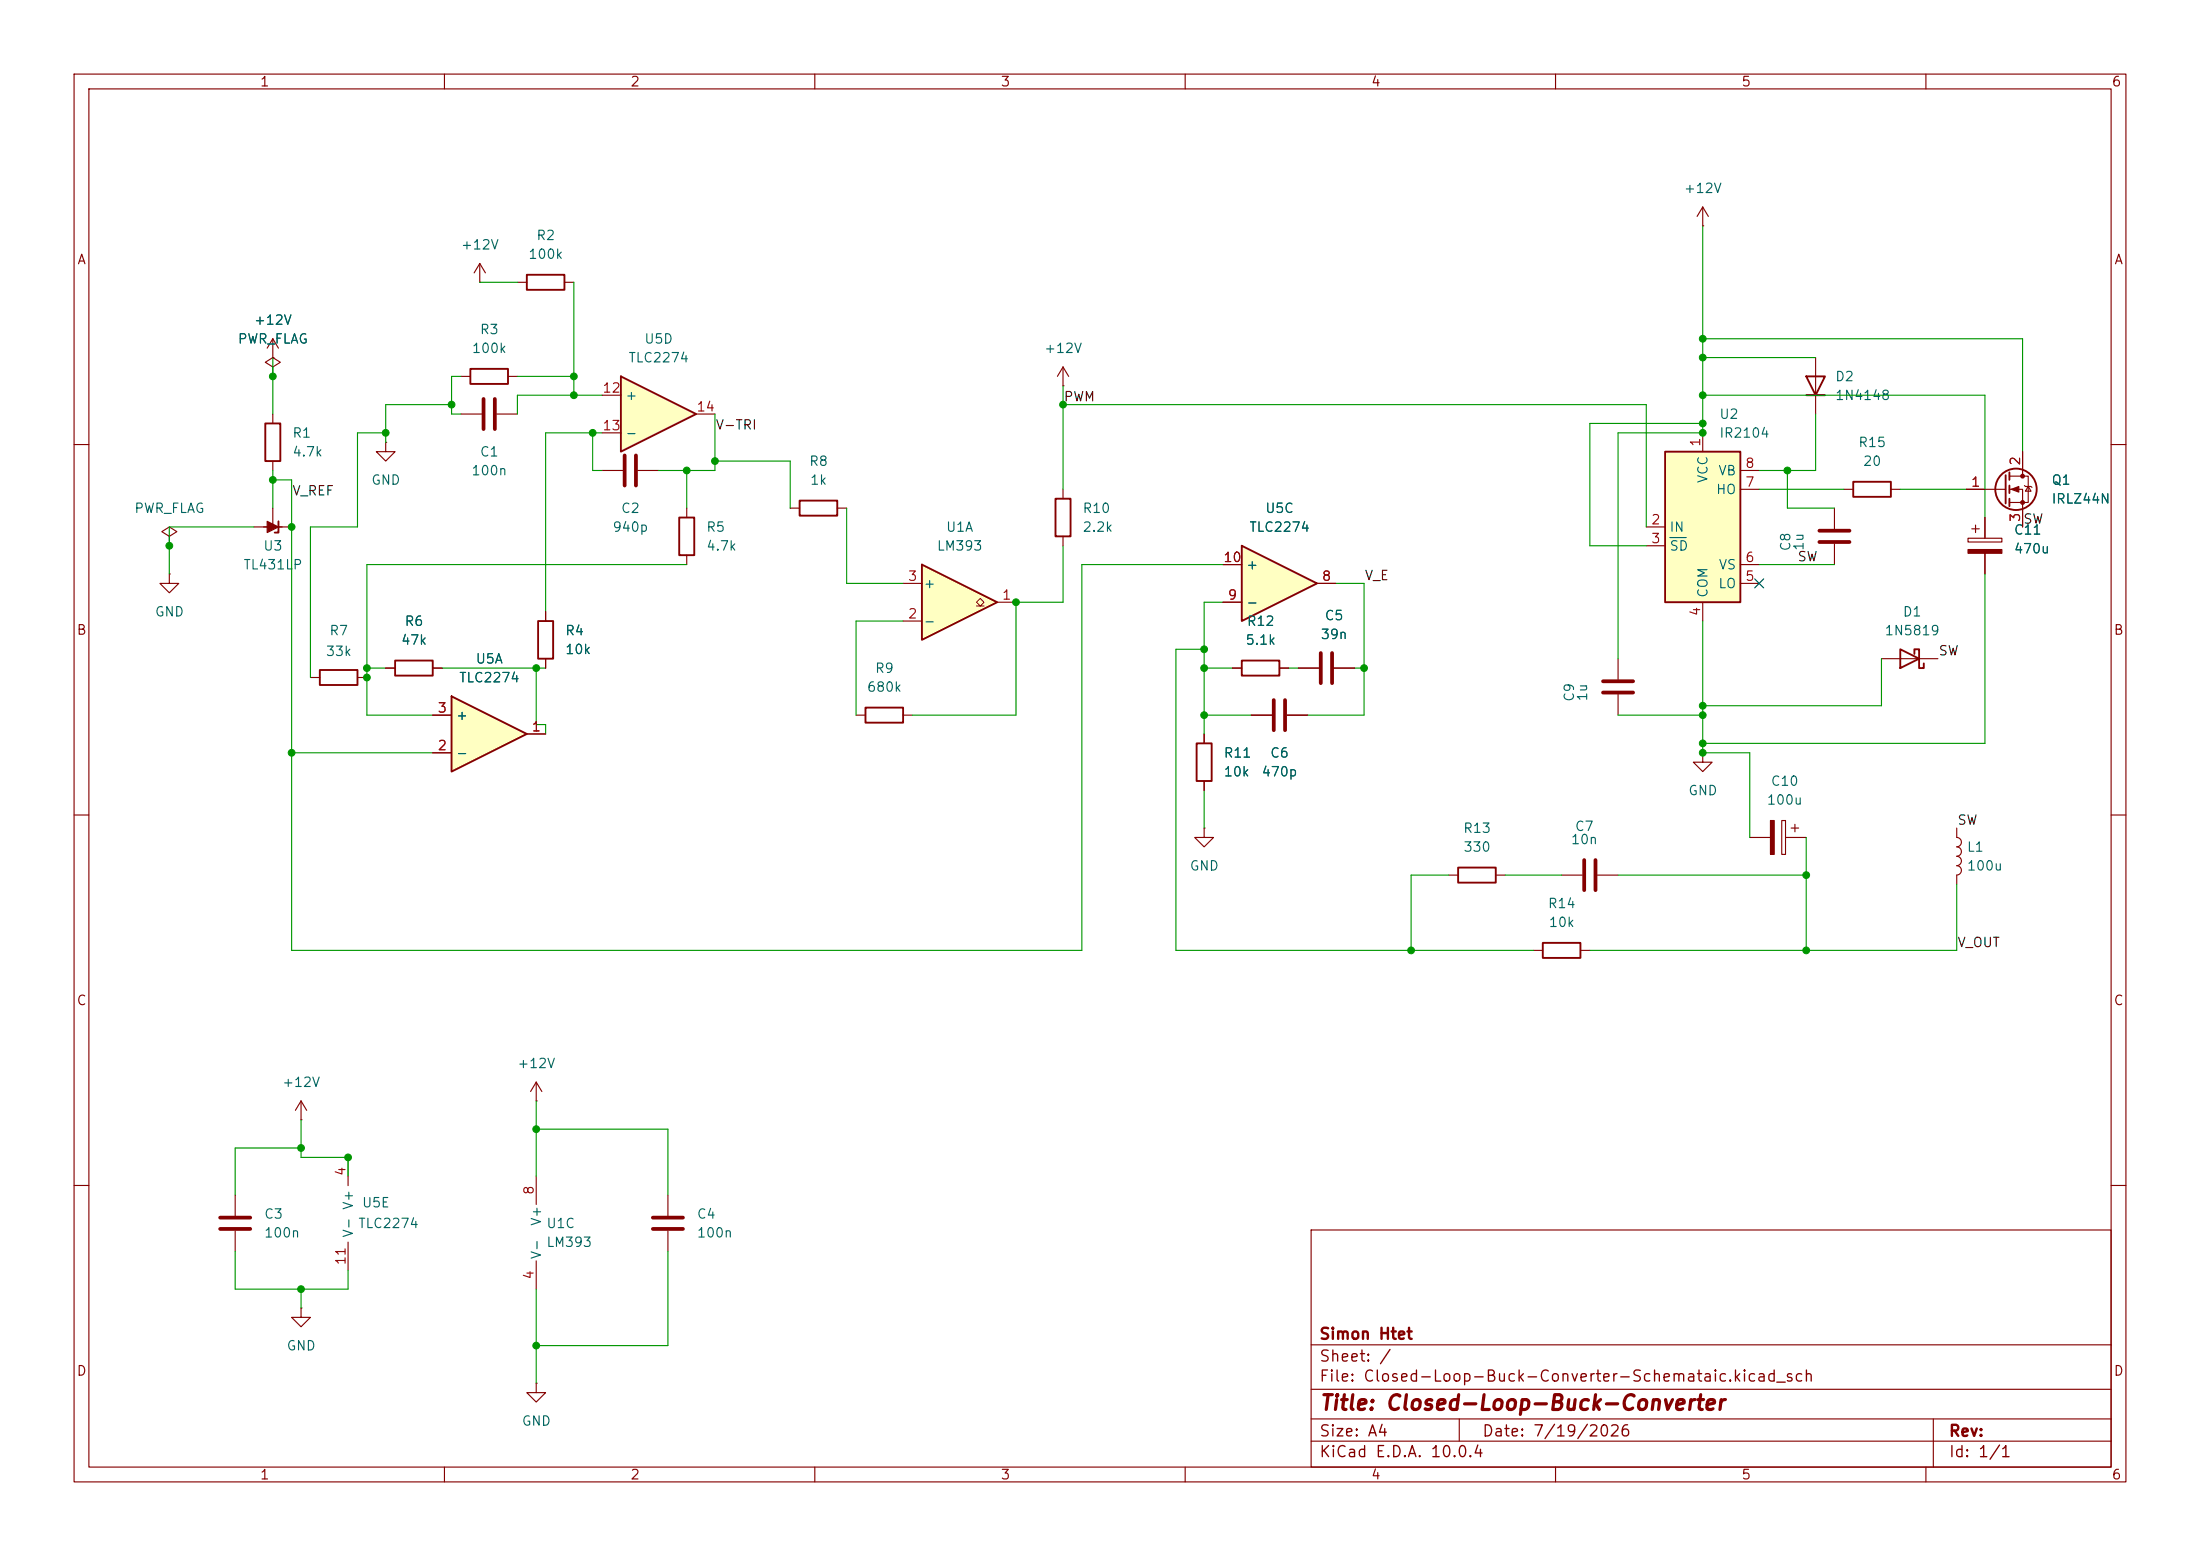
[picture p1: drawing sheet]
<svg xmlns="http://www.w3.org/2000/svg" width="297mm" height="210mm" viewBox="0 0 297 210" stroke-linecap="round" stroke-linejoin="round" font-family="sans-serif">
<g fill="none" stroke="#840000" stroke-width=".15">
<path d="M10 10h277v190h-277zM12 12h273v186h-273zM60 10v2M110 10v2M160 10v2M210 10v2M260 10v2M10 60h2M81.3 63.5h2.8M86.1 63.5h2.8M92.7 68.6v1.3M92.7 74.9v1.3"/>
<path d="M106.7 68.6h1.2M113 68.6h1.3M285 60h2M115.6 96.5h1.2M121.9 96.5h1.3M10 110h2M195.6 118.1h1.2M201.9 118.1h1.3M285 110h2M207 128.3h1.3M213.4 128.3h1.2M10 160h2"/>
<path d="M90.2 161.3v2.8M90.2 166.1v2.8M177 166h108v32h-108zM285 160h2M60 198v2M110 198v2M160 198v2M177 194.5h108M177 191.5h108M177 187.5h108M177 181.5h108M197 191.5v3"/>
<path d="M210 198v2M260 198v2M261 191.5v6.5"/>
</g>
<path d="M84.3 61.5v4M85.9 61.5v4M88.1 164.3h4.1M88.1 165.9h4.1" fill="none" stroke="#840000" stroke-width=".51"/>
<path d="M91.7 69.9h2v5h-2zM107.9 67.6h5.1v2h-5.1zM116.8 95.5h5.1v2h-5.1zM196.8 117.1h5.1v2h-5.1zM208.3 127.3h5.1v2h-5.1z" fill="none" stroke="#840000" stroke-width=".25"/>
<path d="M83.8 50.8l10.2 5.1-10.2 5.1z" fill="#ffffc2"/>
<path d="M83.8 50.8l10.2 5.1-10.2 5.1zM43.2 90.4h5.1v2.1h-5.1zM53.3 89.2h5.1v2h-5.1zM72.6 83.8h2.1v5.1h-2.1zM167.6 89.2h5.1v2h-5.1zM256.5 87.6l2.6 1.3-2.6 1.3zM258.4 88.3v-.7h.7v2.6h.6v-.7" fill="none" stroke="#840000" stroke-width=".25"/>
<g fill="none" stroke="#840000" stroke-width=".15">
<path d="M81.3 53.3h2.5M81.3 58.4h2.5M94 55.9h2.5M22.9 77.5v1.2h1.2l-1.2 1.3-1.3-1.3h1.3M22.9 77.5h.1M41.9 91.4h1.3M48.3 91.4h1.2M52.1 90.2h1.2M58.4 90.2h1.3M73.7 82.6v1.2M73.7 88.9v1.3M166.4 90.2h1.2"/>
<path d="M172.7 90.2h1.3M254 88.9h7.6M40.6 151.1h.1M40.6 148.6l-.7 1.3M40.6 148.6l.8 1.3M40.6 148.6v2.5M31.7 161.3v2.8M31.7 166.1v2.8M40.6 176.5v1.3h1.3l-1.3 1.3-1.2-1.3h1.2M40.6 176.5h.1M72.4 186.7v1.3h1.3l-1.3 1.2-1.3-1.2h1.3M72.4 186.7h.1"/>
</g>
<path d="M29.7 164.3h4.1M29.7 165.9h4.1" fill="none" stroke="#840000" stroke-width=".51"/>
<path d="M124.5 76.2l10.1 5.1-10.1 5.1z" fill="#ffffc2"/>
<path d="M124.5 76.2l10.1 5.1-10.1 5.1zM142.5 67.3h2v5.1h-2zM161.5 100.3h2.1v5.1h-2.1z" fill="none" stroke="#840000" stroke-width=".25"/>
<path d="M131.8 81.8h.5l-.5-.5 .5-.5 .5 .5-.5 .5h.5" fill="none" stroke="#840000" stroke-width=".14"/>
<g fill="none" stroke="#840000" stroke-width=".15">
<path d="M143.5 52.1h.1M143.5 49.5l-.8 1.3M143.5 49.5l.8 1.3M143.5 49.5v2.6M121.9 78.7h2.6M143.5 66v1.3M143.5 72.4v1.3M121.9 83.8h2.6M134.6 81.3h2.6M162.6 99.1v1.2M168.9 96.5h2.8M173.7 96.5h2.8"/>
<path d="M162.6 111.8v1.2h1.2l-1.2 1.3-1.3-1.3h1.3M162.6 111.8h.1M162.6 105.4v1.3M210.8 118.1h2.8M215.6 118.1h2.8M229.9 101.6v1.3h1.2l-1.2 1.2-1.3-1.2h1.3M229.9 101.6h.1M236.2 113h2.8M240.5 110.7h.5v4.6h-.5zM241 113h2.8M241.8 111.8h1M242.3 111.3v1"/>
<path d="M47 156.2v3.8M47 167.6v3.9"/>
</g>
<path d="M172 94.5v4.1M173.5 94.5v4.1M213.9 116.1v4M215.4 116.1v4" fill="none" stroke="#840000" stroke-width=".51"/>
<path d="M239 110.7h.5v4.6h-.5z" fill="#840000" stroke="#840000" stroke-width=".15"/>
<path d="M61 94l10.1 5.1-10.1 5z" fill="#ffffc2"/>
<path d="M61 94l10.1 5.1-10.1 5z" fill="none" stroke="#840000" stroke-width=".25"/>
<g fill="none" stroke="#840000" stroke-width=".15">
<path d="M58.4 96.5h2.6M71.1 99.1h2.6M175.3 90.2h2.8M180.1 90.2h2.8M218.4 88.9v2.8M218.4 93.7v2.8M58.4 101.6h2.6M72.4 148.6h.1M72.4 146.1l-.8 1.2M72.4 146.1l.8 1.2M72.4 146.1v2.5M72.4 158.8v3.8"/>
<path d="M72.4 170.2v3.8"/>
</g>
<path d="M178.3 88.1v4.1M179.8 88.1v4.1M216.4 93.5h4.1M216.4 91.9h4.1" fill="none" stroke="#840000" stroke-width=".51"/>
<path d="M167.6 73.7l10.2 5-10.2 5.1z" fill="#ffffc2"/>
<path d="M71.1 37.1h5.1v2h-5.1zM35.8 57.2h2v5h-2zM63.5 49.8h5.1v2h-5.1zM37.6 70.4v1.5h-.5M167.6 73.7l10.2 5-10.2 5.1z" fill="none" stroke="#840000" stroke-width=".25"/>
<g fill="none" stroke="#840000" stroke-width=".15">
<path d="M64.8 38.1h.1M64.8 35.6l-.8 1.2M64.8 35.6l.7 1.2M64.8 35.6v2.5M69.8 38.1h1.3M76.2 38.1h1.3M229.9 30.5h.1M229.9 27.9l-.8 1.3M229.9 27.9l.7 1.3M229.9 27.9v2.6M36.8 48.3h.1M36.8 49.5l1-.6-1-.6-1 .6 1 .6v1.3"/>
<path d="M36.8 50.8h.1M36.8 45.7v2.6M36.8 55.9v1.3M36.8 45.7l-.7 1.3M36.8 45.7l.8 1.3M52.1 59.7v1.3h1.2l-1.2 1.2-1.3-1.2h1.3M52.1 59.7h.1M62.2 55.9h2.8M62.2 50.8h1.3M67.1 55.9h2.7M68.6 50.8h1.2M22.9 72.4l1-.6-1-.7-1.1 .7 1.1 .6v1.3"/>
<path d="M22.9 73.7h.1M34.3 71.1h5.1M35.6 71.1h2.5M36.8 62.2v1.3M36.8 68.6v2.5M165.1 76.2h2.5M177.8 78.7h2.5M165.1 81.3h2.5M264.2 111.8v1.2a.63 .63 0 0 1 .6 .7 .63 .63 0 0 1-.6 .6M264.2 114.3a.63 .63 0 0 1 .6 .6 .63 .63 0 0 1-.6 .7 .64 .64 0 0 1 .6 .6 .64 .64 0 0 1-.6 .6 .64 .64 0 0 1 .6 .7 .64 .64 0 0 1-.6 .6M264.2 118.1v1.3"/>
</g>
<path d="M65.3 53.8v4.1M66.8 53.8v4.1" fill="none" stroke="#840000" stroke-width=".51"/>
<path d="M36.1 70.4l1.5 .7-1.5 .8z" fill="#840000" stroke="#840000" stroke-width=".15"/>
<path d="M224.8 61h10.1v20.3h-10.1z" fill="#ffffc2"/>
<g fill="none" stroke="#840000" stroke-width=".25">
<path d="M243.8 50.8h2.6l-1.3 2.5zM243.8 53.3h2.6M224.8 61h10.1v20.3h-10.1zM250.2 65h5.1v2.1h-5.1zM270.8 64.1v3.8M271.3 63.8v1M271.3 65.5v1M271.3 67.3v1"/>
<circle cx="272.2" cy="66" r="2.79"/>
</g>
<g fill="none" stroke="#840000" stroke-width=".15">
<path d="M36.8 48.3h.1M36.8 50.8h.1M229.9 58.4v2.6M245.1 48.3v7.6M165.1 76.2h2.5M177.8 78.7h2.5M222.2 71.1h2.6M222.2 73.7h2.6M234.9 78.7h2.6M234.9 76.2h2.6M234.9 66h2.6M234.9 63.5h2.6"/>
<path d="M247.6 68.6v2.8M247.6 73.4v2.8M248.9 66h1.3M255.3 66h1.2M265.4 66h5.4M265.7 72.6h4.6v.6h-4.6zM266.2 71.4h1M266.7 70.9v1M268 69.9v2.7M268 74.7v2.8M271.3 64.3h2.5v3.5h-2.5M271.3 66h1.7v5.1"/>
<path d="M273 61v3.3M273.3 65.5l.1 .2h.8l.1 .1M273.8 65.7l.4 .6h-.8zM52.1 90.2h1.2M58.4 96.5h2.6M58.4 90.2h1.3M71.1 99.1h2.6M73.7 82.6v1.2M73.7 88.9v1.3M162.6 99.1v1.2M165.1 81.3h2.5M166.4 90.2h1.2"/>
<path d="M168.9 96.5h2.8M172.7 90.2h1.3M173.7 96.5h2.8M175.3 90.2h2.8M180.1 90.2h2.8M229.9 81.3v2.5M58.4 101.6h2.6M162.6 105.4v1.3"/>
</g>
<path d="M225.4 72.6h2.3" fill="none" stroke="#006464" stroke-width=".15"/>
<g fill="#840000" stroke="#840000" stroke-width=".15">
<path d="M265.7 74.2h4.6v.5h-4.6z"/>
<path d="M271.5 66l1-.3v.7z"/>
<circle cx="273" cy="64.3" r=".25"/>
<circle cx="273" cy="67.8" r=".25"/>
</g>
<path d="M245.6 73.2h4.1M245.6 71.6h4.1" fill="none" stroke="#840000" stroke-width=".51"/>
<g fill="none" stroke="#009600" stroke-width=".15">
<path d="M64.8 38.1h5M77.5 38.1v15.2M229.9 30.5v27.9h-11.5v30.5M36.8 48.3v7.6M52.1 58.4h-3.8v12.7h-6.4v20.3M61 54.6h-8.9v5.1M62.2 50.8h-1.2v5.1h1.2M69.8 50.8h7.7M80 58.4v5.1h1.3M81.3 53.3h-11.5v2.6M81.3 58.4h-7.6v24.2M96.5 55.9v7.6h-7.6"/>
<path d="M143.5 54.6h78.7v16.5M143.5 52.1v13.9M229.9 53.3h38.1v16.6M229.9 48.3h15.2M229.9 57.2h-15.3v16.5h7.6M229.9 45.7h43.1v15.3M245.1 55.9v7.6h-7.6M34.3 71.1h-11.4v6.4M36.8 64.8h2.6v63.5h106.6v-52.1h19.1M36.8 63.5v5.1M92.7 76.2h-43.2v20.3h8.9M92.7 63.5v5.1"/>
<path d="M96.5 62.2h10.2v6.4M114.3 68.6v10.1h7.6M143.5 73.7v7.6h-6.3v15.2h-14M180.3 78.7h3.8v17.8h-7.6M237.5 76.2h10.1M237.5 66h11.4M241.3 63.5v5.1h6.3M256.5 66h8.9M268 77.5v22.8h-38.1M49.5 90.2h2.6M59.7 90.2h14M72.4 90.2v7.6h1.3v1.3"/>
<path d="M121.9 83.8h-6.3v12.7M162.6 96.5h6.3M162.6 90.2h3.8M162.6 87.6h-3.9v40.7h48.3M165.1 81.3h-2.5v17.8M174 90.2h1.3M182.9 90.2h1.2M218.4 96.5h11.5M229.9 83.8v17.8h6.3v11.4M254 88.9v6.4h-24.1M39.4 101.6h19M162.6 106.7v5.1"/>
<path d="M195.6 118.1h-5.1v10.2M203.2 118.1h7.6M218.4 118.1h25.4M243.8 113v15.3M264.2 119.4v8.9h-49.6M40.6 151.1v5.1h6.4v2.6M40.6 154.9h-8.9v6.4M72.4 152.4h17.8v8.9M72.4 148.6v10.2M31.7 168.9v5.1h15.3v-2.5M40.6 174v2.5M72.4 174v12.7"/>
<path d="M90.2 168.9v12.7h-17.8"/>
</g>
<path d="M236.9 78.1l1.2 1.2M238.1 78.1l-1.2 1.2" fill="none" stroke="#000084" stroke-width=".15"/>
<g fill="#009600" stroke="#009600" stroke-width=".14">
<circle cx="96.5" cy="62.2" r=".46"/>
<circle cx="137.2" cy="81.3" r=".46"/>
<circle cx="77.5" cy="53.3" r=".46"/>
<circle cx="77.5" cy="50.8" r=".46"/>
<circle cx="143.5" cy="54.6" r=".46"/>
<circle cx="162.6" cy="87.6" r=".46"/>
<circle cx="162.6" cy="90.2" r=".46"/>
<circle cx="39.4" cy="71.1" r=".46"/>
<circle cx="47" cy="156.2" r=".46"/>
<circle cx="72.4" cy="152.4" r=".46"/>
<circle cx="39.4" cy="101.6" r=".46"/>
<circle cx="72.4" cy="181.6" r=".46"/>
<circle cx="40.6" cy="174" r=".46"/>
<circle cx="40.6" cy="154.9" r=".46"/>
<circle cx="92.7" cy="63.5" r=".46"/>
<circle cx="80" cy="58.4" r=".46"/>
<circle cx="72.4" cy="90.2" r=".46"/>
<circle cx="49.5" cy="90.2" r=".46"/>
<circle cx="49.5" cy="91.4" r=".46"/>
<circle cx="184.1" cy="90.2" r=".46"/>
<circle cx="190.5" cy="128.3" r=".46"/>
<circle cx="162.6" cy="96.5" r=".46"/>
<circle cx="52.1" cy="58.4" r=".46"/>
<circle cx="61" cy="54.6" r=".46"/>
<circle cx="36.8" cy="50.8" r=".46"/>
<circle cx="36.8" cy="64.8" r=".46"/>
<circle cx="22.9" cy="73.7" r=".46"/>
<circle cx="229.9" cy="48.3" r=".46"/>
<circle cx="229.9" cy="45.7" r=".46"/>
<circle cx="229.9" cy="53.3" r=".46"/>
<circle cx="241.3" cy="63.5" r=".46"/>
<circle cx="229.9" cy="58.4" r=".46"/>
<circle cx="229.9" cy="57.2" r=".46"/>
<circle cx="229.9" cy="95.3" r=".46"/>
<circle cx="229.9" cy="96.5" r=".46"/>
<circle cx="243.8" cy="128.3" r=".46"/>
<circle cx="243.8" cy="118.1" r=".46"/>
<circle cx="229.9" cy="100.3" r=".46"/>
<circle cx="229.9" cy="101.6" r=".46"/>
</g>
<text font-size="2" fill="#840000" x="178" y="190.8">Title: Closed-Loop-Buck-Converter</text>
<g font-size="1.5" fill="#840000">
<text x="178" y="184.2">Sheet: /</text>
<text x="178" y="181.2">Simon Htet</text>
<text x="178" y="186.9">File: Closed-Loop-Buck-Converter-Schemataic.kicad_sch</text>
<text x="178" y="197.1">KiCad E.D.A. 10.0.4</text>
<text x="178" y="194.3">Size: A4</text>
<text x="200" y="194.3">Date: 7/19/2026</text>
<text x="263" y="194.3">Rev:</text>
<text x="263" y="197.1">Id: 1/1</text>
</g>
<g font-size="1.3" fill="#840000">
<text x="35" y="12">1</text>
<text x="85" y="12">2</text>
<text x="135" y="12">3</text>
<text x="185" y="12">4</text>
<text x="235" y="12">5</text>
<text x="285" y="12">6</text>
<text x="10.3" y="36">A</text>
<text x="285.3" y="36">A</text>
<text x="10.3" y="86">B</text>
<text x="285.3" y="86">B</text>
<text x="10.3" y="136">C</text>
<text x="285.3" y="136">C</text>
<text x="10.3" y="186">D</text>
<text x="285.3" y="186">D</text>
<text x="35" y="200">1</text>
<text x="85" y="200">2</text>
<text x="135" y="200">3</text>
<text x="185" y="200">4</text>
<text x="235" y="200">5</text>
<text x="285" y="200">6</text>
</g>
<g font-size="1.3" fill="#006464">
<text x="227.2" y="26.4">+12V</text>
<text x="62.1" y="34">+12V</text>
<text x="71.2" y="35.3">100k</text>
<text x="72.3" y="32.7">R2</text>
<text x="32" y="46.7">PWR_FLAG</text>
<text x="34.2" y="44.2">+12V</text>
<text x="63.6" y="48">100k</text>
<text x="64.7" y="45.4">R3</text>
<text x="86.9" y="46.7">U5D</text>
<text x="140.9" y="48">+12V</text>
<text x="84.7" y="49.2">TLC2274</text>
<text x="247.7" y="51.8">D2</text>
<text x="39.4" y="59.4">R1</text>
<text x="84.3" y="54.3">+</text>
<text x="84.3" y="59.4">-</text>
<text x="232" y="56.9">U2</text>
<text x="232" y="59.4">IR2104</text>
<text x="247.7" y="54.3">1N4148</text>
<text x="39.4" y="61.9">4.7k</text>
<text x="50" y="65.7">GND</text>
<text x="63.5" y="64.5">100n</text>
<text x="64.7" y="61.9">C1</text>
<text x="109.1" y="63.2">R8</text>
<text x="109.3" y="65.7">1k</text>
<text x="230.8" y="65.3" transform="rotate(-90 230.8 65.3)">VCC</text>
<text x="231.9" y="64.5">VB</text>
<text x="250.8" y="60.7">R15</text>
<text x="251.4" y="63.2">20</text>
<text x="276.9" y="65.7">Q1</text>
<text x="18" y="69.6">PWR_FLAG</text>
<text x="83.7" y="69.6">C2</text>
<text x="146.1" y="69.6">R10</text>
<text x="170.7" y="69.6">U5C</text>
<text x="231.6" y="67">HO</text>
<text x="276.9" y="68.3">IRLZ44N</text>
<text x="32.8" y="77.2">TL431LP</text>
<text x="35.5" y="74.6">U3</text>
<text x="82.6" y="72.1">940p</text>
<text x="95.3" y="72.1">R5</text>
<text x="95.3" y="74.6">4.7k</text>
<text x="126.4" y="74.6">LM393</text>
<text x="127.6" y="72.1">U1A</text>
<text x="146.1" y="72.1">2.2k</text>
<text x="168.1" y="77.2">+</text>
<text x="168.6" y="72.1">TLC2274</text>
<text x="225.3" y="72.1">IN</text>
<text x="225.3" y="74.6">SD</text>
<text x="231.9" y="77.2">VS</text>
<text x="242" y="74.5" transform="rotate(-90 242 74.5)">C8</text>
<text x="243.8" y="74.4" transform="rotate(-90 243.8 74.4)">1u</text>
<text x="271.8" y="75">470u</text>
<text x="271.8" y="72.5">C11</text>
<text x="20.8" y="83.5">GND</text>
<text x="124.6" y="79.7">+</text>
<text x="168.1" y="82.3">-</text>
<text x="230.8" y="80.8" transform="rotate(-90 230.8 80.8)">COM</text>
<text x="231.9" y="79.7">LO</text>
<text x="256.8" y="83.5">D1</text>
<text x="43.9" y="88.9">33k</text>
<text x="44.4" y="86.1">R7</text>
<text x="54.1" y="87.3">47k</text>
<text x="54.5" y="84.8">R6</text>
<text x="64.1" y="89.9">U5A</text>
<text x="76.2" y="86.1">R4</text>
<text x="76.2" y="88.6">10k</text>
<text x="124.6" y="84.8">-</text>
<text x="168.1" y="87.3">5.1k</text>
<text x="168.2" y="84.8">R12</text>
<text x="178.2" y="86.6">39n</text>
<text x="178.7" y="84">C5</text>
<text x="254.3" y="86.1">1N5819</text>
<text x="61.9" y="92.4">TLC2274</text>
<text x="117" y="93.7">680k</text>
<text x="118" y="91.1">R9</text>
<text x="212.8" y="94.8" transform="rotate(-90 212.8 94.8)">C9</text>
<text x="214.6" y="94.8" transform="rotate(-90 214.6 94.8)">1u</text>
<text x="61.5" y="97.5">+</text>
<text x="61.5" y="102.6">-</text>
<text x="165.1" y="105.1">10k</text>
<text x="165.1" y="102.6">R11</text>
<text x="170.2" y="105.1">470p</text>
<text x="171.4" y="102.6">C6</text>
<text x="227.8" y="107.7">GND</text>
<text x="239" y="106.4">C10</text>
<text x="197.4" y="112.7">R13</text>
<text x="212.5" y="112.5">C7</text>
<text x="238.4" y="108.9">100u</text>
<text x="160.5" y="117.8">GND</text>
<text x="197.5" y="115.3">330</text>
<text x="212" y="114.3">10n</text>
<text x="265.4" y="117.8">100u</text>
<text x="265.4" y="115.3">L1</text>
<text x="208.9" y="122.9">R14</text>
<text x="209" y="125.4">10k</text>
<text x="38" y="147">+12V</text>
<text x="69.7" y="144.5">+12V</text>
<text x="35.6" y="164.8">C3</text>
<text x="35.6" y="167.3">100n</text>
<text x="48" y="167.1" transform="rotate(-90 48 167.1)">V- V+</text>
<text x="48.3" y="166.1">TLC2274</text>
<text x="48.8" y="163.3">U5E</text>
<text x="73.4" y="165.6" transform="rotate(-90 73.4 165.6)">V+</text>
<text x="73.7" y="166.1">U1C</text>
<text x="94" y="164.8">C4</text>
<text x="94" y="167.3">100n</text>
<text x="73.4" y="170.1" transform="rotate(-90 73.4 170.1)">V-</text>
<text x="73.7" y="168.6">LM393</text>
<text x="38.6" y="182.6">GND</text>
<text x="70.4" y="192.7">GND</text>
</g>
<g font-size="1.3" fill="#a90000">
<text x="81.2" y="53.3">12</text>
<text x="81.2" y="58.4">13</text>
<text x="93.9" y="55.9">14</text>
<text x="229.8" y="60.4" transform="rotate(-90 229.8 60.4)">1</text>
<text x="235.5" y="63.5">8</text>
<text x="273" y="62.9" transform="rotate(-90 273 62.9)">2</text>
<text x="222.8" y="71.1">2</text>
<text x="235.5" y="66">7</text>
<text x="266" y="66">1</text>
<text x="273" y="70.6" transform="rotate(-90 273 70.6)">3</text>
<text x="165.1" y="76.2">10</text>
<text x="222.8" y="73.6">3</text>
<text x="235.5" y="76.2">6</text>
<text x="122.5" y="83.8">2</text>
<text x="122.5" y="78.7">3</text>
<text x="135.2" y="81.3">1</text>
<text x="165.7" y="81.3">9</text>
<text x="178.4" y="78.7">8</text>
<text x="229.8" y="83.3" transform="rotate(-90 229.8 83.3)">4</text>
<text x="235.5" y="78.7">5</text>
<text x="59" y="101.6">2</text>
<text x="59" y="96.5">3</text>
<text x="71.7" y="99">1</text>
<text x="47" y="158.8" transform="rotate(-90 47 158.8)">4</text>
<text x="72.4" y="161.4" transform="rotate(-90 72.4 161.4)">8</text>
<text x="47" y="170.9" transform="rotate(-90 47 170.9)">11</text>
<text x="72.4" y="172.8" transform="rotate(-90 72.4 172.8)">4</text>
</g>
<g font-size="1.3" fill="#0f0f0f">
<text x="96.5" y="58.3">V-TRI</text>
<text x="143.5" y="54.5">PWM</text>
<text x="39.4" y="67.2">V_REF</text>
<text x="273" y="71">SW</text>
<text x="242.6" y="76.1">SW</text>
<text x="184.1" y="78.6">V_E</text>
<text x="261.6" y="88.8">SW</text>
<text x="264.2" y="111.6">SW</text>
<text x="264.2" y="128.1">V_OUT</text>
</g>
</svg>
